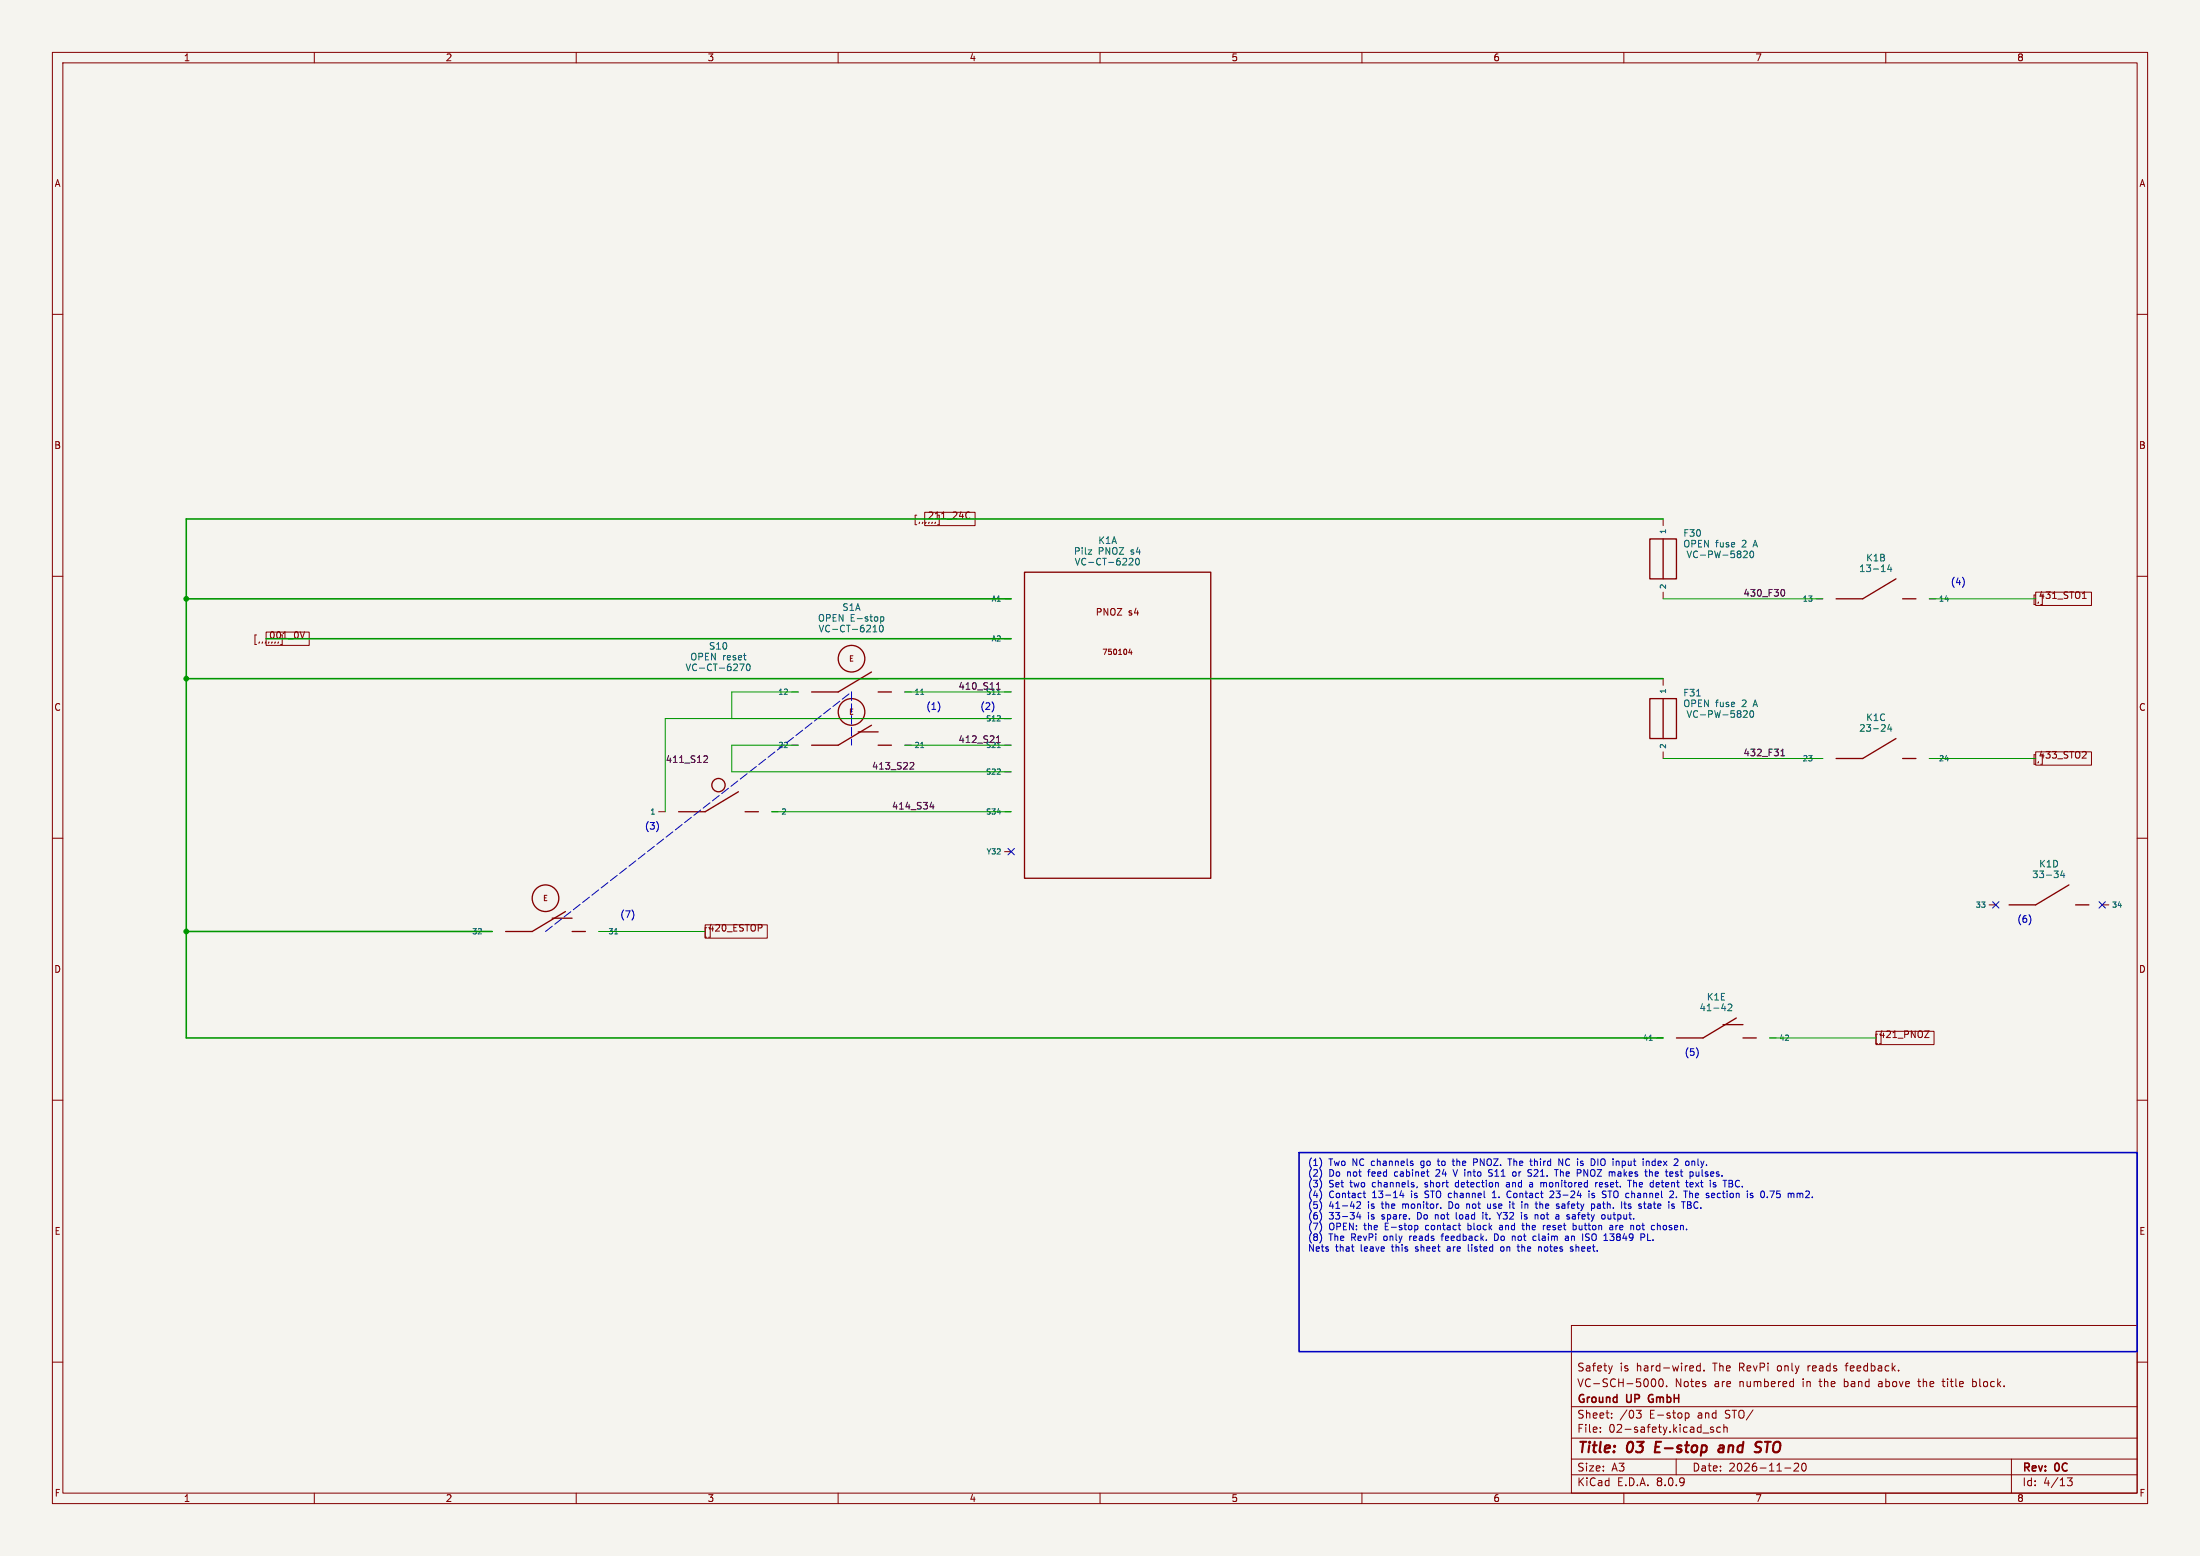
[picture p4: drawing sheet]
<svg xmlns="http://www.w3.org/2000/svg" width="420mm" height="297mm" viewBox="0 0 420 297" stroke-linecap="round" stroke-linejoin="round" font-family="sans-serif">
<path d="M0 0h420v297h-420z" fill="#f5f4ef" stroke="#f5f4ef" stroke-width=".19"/>
<g fill="none" stroke="#840000" stroke-width=".19">
<path d="M10 10h400v277h-400zM12 12h396v273h-396zM60 10v2M110 10v2M160 10v2M210 10v2M260 10v2M310 10v2M360 10v2M10 60h2M408 60h2M176.5 97.8h9.6v2.5h-9.6z"/>
<path d="M179.3 98.3v1.9h-.3M184.6 97.8h.5M185.1 98.9h-.5M317.5 99.1v1.2M10 110h2M191.8 114.3h1.2M317.5 113v1.3M346.7 114.3h1.3M368.3 114.3h1.3M388.6 113h10.7v2.6h-10.7zM389.9 113.6v1.8h-.3M397.5 114.2h.8"/>
<path d="M408 110h2M50.8 120.6h8.2v2.6h-8.2zM53.9 121.2v1.8h-.3M58.1 120.6l-.4 1.2M151.1 132.1h1.3M172.7 132.1h1.3M191.8 121.9h1.2M191.8 132.1h1.2M191.8 137.2h1.2M215.7 123.9l-.2 .7h.6M216 124.2v.7M317.5 129.5v1.3"/>
<path d="M10 160h2M125.7 154.9h1.3M147.3 154.9h1.3M151.1 142.2h1.3M172.7 142.2h1.3M191.8 154.9h1.2M191.8 142.2h1.2M191.8 147.3h1.2M317.5 143.5v1.3M346.7 144.8h1.3M368.3 144.8h1.3M388.6 143.5h10.7v2.6h-10.7z"/>
<path d="M389.9 144.1v1.8h-.3M398.1 143.5l.2 .2-.1 .3-.7 .7h.8M408 160h2M92.7 177.8h1.3M114.3 177.8h1.3M134.6 176.5h11.9v2.6h-11.9zM191.8 162.6h1.2M379.7 172.7h1.3M401.3 172.7h1.3M316.2 198.1h1.3M337.8 198.1h1.3M358.1 196.8h11.1v2.6h-11.1z"/>
<path d="M367.4 196.8h.9l-.9 1.2h.9M10 210h2M408 210h2M300 253h108v32h-108zM10 260h2M300 278.5h108M300 274.5h108M300 268.5h108M305.5 273.2v.2M305.5 272.5v.1M307.7 270.5v.2M307.7 269.8v.1"/>
<path d="M307.8 260.7l-.4 1M312.4 269.2h.9l-.5 .6 .4 .1 .1 .5-.3 .3h-.4M315.4 263.3l.2-.1a.8 .8 0 0 1 .5 .7 .8 .8 0 0 1-.5 .8l-.2-.1M316.8 263.3l.2-.1a.8 .8 0 0 1 .5 .7 .8 .8 0 0 1-.5 .8l-.2-.2-.1-.4zM318.2 264.5v.2M320 278.5v3M321.7 269.8l.5-.1 .2 .3-.1 .6h-.6M321.7 269.7v1.5M324.6 260.2v1.5M324.6 260.8l-.4-.1-.3 .3 .1 .6h.6M325.1 273.5h1.1M325.3 261.5v.2"/>
<path d="M327.1 272.5l-.4-.1-.2 .2 .1 .2 .5 .2v.3h-.6M328.4 272.5l-.4-.1-.3 .3 .2 .6h.5M329.1 272.5l.2-.1 .4 .1v.9M329.1 271.9v1.5M341.9 263.7l.5 .1M342.4 264.6l-.5 .1M342.4 263.2v1.5M342.5 279.4l.6-.1 .2 .1 .1 .3-1 1.1h1M344.1 279.4l.2-.1a.8 .8 0 0 1 .5 .7 .8 .8 0 0 1-.5 .8l-.2-.2-.2-.4zM352.2 260.7h.6M358.7 264.2v.4M366.1 263.7h.6"/>
<path d="M366.3 263.2v1.3l.2 .2M370.7 263.7h.6M370.9 263.2v1.3l.4 .2M376.6 264.6h.6M376.6 263.8h.6M376.6 263.2v1.5M384 278.5v6.5M408 260h2M60 285v2M110 285v2M160 285v2M210 285v2"/>
<path d="M260 285v2M300 281.5h108M310 285v2M340.7 280.2h1.2M360 285v2M394.7 282.1h.9l-.5 .6 .4 .1v.6l-.2 .2-.6-.1"/>
</g>
<path d="M316.2 275.2l-.3 2h1M328.3 276h.7M329.1 276.3l-.7 .1a.4 .4 0 0 0-.4 .4 .4 .4 0 0 0 .3 .4l.7-.1M335.6 275.2l.7 .1M335.8 276.3h.2a.46 .46 0 0 1-.1 .8" fill="none" stroke="#840000" stroke-width=".4"/>
<path d="M314.8 266.4l-.1 .4 .1 .7" fill="none" stroke="#840000" stroke-width=".3"/>
<g fill="none" stroke="#840000" stroke-width=".25">
<path d="M195.6 109.2h35.5v58.4h-35.5zM315 102.9h5v7.6h-5zM317.5 102.9v7.6M361.9 110.5l-6.3 3.8h-5.1M363.2 114.3h2.6M163.8 129.5h3.8M163.8 139.7h3.8M166.4 128.3l-6.4 3.8h-5.1M166.4 138.4l-6.4 3.8h-5.1M167.6 132.1h2.6M315 133.4h5v7.6h-5zM317.5 133.4v7.6"/>
<path d="M141 151.1l-6.4 3.8h-5.1M142.2 154.9h2.6M167.6 142.2h2.6M361.9 141l-6.3 3.8h-5.1M363.2 144.8h2.6M105.4 175.3h3.8M107.9 174l-6.3 3.8h-5.1M109.2 177.8h2.6M395 168.9l-6.4 3.8h-5.1M396.2 172.7h2.6M328.9 195.6h3.8M331.5 194.3l-6.4 3.8h-5.1"/>
<path d="M332.7 198.1h2.6"/>
<circle cx="162.6" cy="125.7" r="2.54"/>
<circle cx="162.6" cy="135.9" r="2.54"/>
<circle cx="137.2" cy="149.9" r="1.27"/>
<circle cx="104.1" cy="171.4" r="2.54"/>
</g>
<g fill="none" stroke="#006464" stroke-width=".19">
<path d="M156.4 119.3l.4 1.3 .4-1.3M156.5 117.5l.2-.2a.43 .43 0 0 1 .5 .4v.4a.42 .42 0 0 1-.4 .5 .42 .42 0 0 1-.4-.5zM157.8 118l.6-.1 .1-.2-.1-.3-.6-.1v1.3M158.4 119.5a.6 .6 0 0 0-.9 .4 .6 .6 0 0 0 .6 .7l.3-.1M159.1 117.9h.4M159.7 117.3h-.6v1.3h.6M160.9 117.3v1.3l-.7-1.3v1.3M161.2 119.5a.6 .6 0 0 0-.8 .4 .6 .6 0 0 0 .6 .7l.2-.1M161.6 119.3h.7M162 119.3v1.3M162.5 117.3v1.3h.6M162.5 117.9h.4"/>
<path d="M163.6 118.1h1M164.9 119.3l-.4 .1a.86 .86 0 0 0 0 1.2l.4-.1 .1-.4-.3-.3h-.2l-.2 .3M165.5 119.5l.4-.2 .3 .4-.8 .9h.8M165.6 117.8l-.3-.1-.1 .2v.2l.4 .1v.3h-.4M166.1 117.7h.5M166.2 117.3v1.1l.4 .2M166.7 119.7l.3-.4v1.3M167 117.8l.3-.1 .3 .3v.3l-.3 .3-.3-.1-.1-.2zM168 119.5l.2-.2a.68 .68 0 0 1 .4 .7 .68 .68 0 0 1-.4 .6l-.3-.5zM168.1 117.8l.4-.1 .2 .3-.1 .5h-.5M168.1 117.7v1.3M205.3 106.6l.4 1.2 .4-1.2"/>
<path d="M205.8 105.2l.2-.3v-.3l-.7-.1v1.3M206.6 104.5v.1M206.6 104.9v.9M206.6 107.7l.3 .1 .4-.1M207.2 104.5v1.1M207.7 104.9h.7l-.7 .9h.7M207.8 107.4h1M209.9 104.5v1.3M210.1 106.7a.6 .6 0 0 0-.8 .4 .6 .6 0 0 0 .6 .7l.2-.1M210.5 106.6h.7M210.5 104.6l.1 .3-.1 .2-.6 .1M210.9 106.6v1.2"/>
<path d="M211.6 107.4h1M211.9 104.5v1.3l-.8-1.3v1.3M212.6 104.6a.81 .81 0 0 0 .1 1.2 .43 .43 0 0 0 .5-.4l-.1-.8M213.7 104.5h.8l-.8 1.3h.8M213.8 106.6h-.4a.86 .86 0 0 0 0 1.2l.4-.1 .1-.4-.3-.2h-.2l-.2 .2M214.4 106.7l.4-.1 .3 .3-.8 .9h.8M215.6 106.7l.5-.1 .2 .3-.8 .9h.8M216.4 105l-.3-.1-.2 .2 .1 .2 .4 .1v.3h-.5M216.9 106.7l.2-.1a.68 .68 0 0 1 .4 .6 .68 .68 0 0 1-.4 .6l-.3-.4zM217.2 104.5l-.3 .9h.8M217.5 104.9v.9M321.8 103.2l-.2 .8"/>
<path d="M322.1 105.2l.4 1.2 .4-1.2M322.3 103.2l.1 .8M323 103.1v1.3M323.4 106.3l.3 .1 .4-.1M323.6 103.3l.1 .3-.1 .1-.6 .1M324.3 103.7h.4M324.6 106h1M324.9 103.1h-.6v1.3h.6M326.1 103.1v1.3l-.7-1.3v1.3M326.2 105.2v1.2M327.3 105.2l.3 1.2 .3-.9 .2 .9 .3-1.2M327.5 103.6h.5"/>
<path d="M328 103.1l-.3 .2v1.1M328.4 103.6l.1 .7 .3 .1 .2-.1M328.9 106h1M329 103.6v.8M330 103.6h-.3l-.2 .1 .1 .2 .4 .1v.3h-.5M330.5 104l.6-.1v-.3h-.4l-.2 .1 .1 .6h.5M331.1 105.2h-.6l-.1 .6 .2-.1h.4l.1 .2v.4l-.2 .1-.5-.1M331.9 105.7l-.3-.2 .3-.3h.2l.3 .2-.3 .3M331.9 105.7l-.3 .3 .1 .3 .2 .1h.3l.2-.2v-.2l-.3-.3M331.9 105.7h.2M332.6 103.3l.5-.2 .2 .4-.8 .9h.8M332.8 105.3l.5-.1 .3 .3-.8 .9h.8"/>
<path d="M334.2 105.2h.2a.68 .68 0 0 1 .4 .6 .68 .68 0 0 1-.4 .6 .84 .84 0 0 1-.2-1.2zM334.7 104.4l.4-1.3 .4 1.3M334.8 104h.6M360.7 107.8l-.3 .9h.8M361 108.3v.8M131 126.7l.4 1.3 .4-1.3M132.2 124.8l.1-.1a.43 .43 0 0 1 .6 .4v.4a.42 .42 0 0 1-.5 .5 .42 .42 0 0 1-.4-.5zM133 126.9a.6 .6 0 0 0-.9 .4 .6 .6 0 0 0 .6 .7l.3-.1M133.4 125.4l.6-.1 .1-.2v-.3l-.7-.1v1.3M133.5 127.5h1M134.7 125.3h.4M135.3 124.7h-.6v1.3h.6"/>
<path d="M135.8 126.9a.6 .6 0 0 0-.8 .4 .6 .6 0 0 0 .6 .7l.2-.1M136.2 126.7h.7M136.6 124.7v1.3l-.8-1.3v1.3M136.6 126.7v1.3M137.3 127.5h1M138.1 125.1v.9M138.5 125.1l-.4 .3M138.9 125.5l.6-.1-.1-.2-.4-.1-.1 .2v.6h.5M139.5 126.7l-.4 .1a.86 .86 0 0 0 0 1.2l.4-.1 .1-.4-.3-.3-.3 .1-.1 .2M140.1 126.9l.4-.2 .3 .4-.8 .9h.8M140.4 125.2l-.3-.1-.2 .2 .1 .2 .4 .1v.3h-.5M141 125.5l.6-.1-.1-.2-.3-.1-.2 .2v.6h.5"/>
<path d="M141.2 126.7h.9l-.6 1.3M141.9 125.1h.5M142.1 124.7v1.1l.3 .2M142.7 126.8l.1-.1a.68 .68 0 0 1 .4 .7 .68 .68 0 0 1-.4 .6 .84 .84 0 0 1-.1-1.2zM158.9 120.1h1M162.7 120.1h1M166.7 120.6h.7M175.8 132.5h.5M190.4 132.5h.6M321.8 133.7l-.2 .8M322.1 135.7l.4 1.2 .4-1.2M322.3 133.7l.1 .8"/>
<path d="M323 133.6v1.3M323.4 136.7l.3 .2 .4-.1M323.6 133.7l.1 .3-.1 .2-.6 .1M323.9 132.8h.7M324.3 134.2h.4M324.6 136.4h1M324.9 133.6h-.6v1.3h.6M326.1 133.6v1.3l-.7-1.3v1.3M326.2 135.7v1.2M327.3 135.7l.3 1.2 .3-.9 .2 .9 .3-1.2M327.5 134h.5M328 133.6l-.3 .2v1.1"/>
<path d="M328.4 134l.1 .8 .3 .1 .2-.1M328.9 136.4h1M329 134v.9M330 134.1l-.3-.1-.2 .2 .1 .2 .4 .1v.3h-.5M330.5 134.5l.6-.2v-.2l-.4-.1-.2 .2 .1 .6h.5M331.1 135.7h-.6l-.1 .6 .2-.2 .4 .1 .1 .2v.4l-.2 .1-.5-.1M331.9 136.2l-.3-.2 .3-.3h.2l.3 .2-.3 .3M331.9 136.2l-.3 .2 .1 .4 .2 .1h.3l.2-.2v-.3l-.3-.2M331.9 136.2h.2M332.6 133.7l.5-.1 .2 .4-.8 .9h.8M332.8 135.8l.5-.1 .3 .3-.8 .9h.8M334.2 135.7h.2a.68 .68 0 0 1 .4 .6 .68 .68 0 0 1-.4 .6 .84 .84 0 0 1-.2-1.2z"/>
<path d="M334.7 134.9l.4-1.3 .4 1.3M334.8 134.5h.6M360.7 138.3l-.3 .9h.8M361 138.7v.9M175.8 142.7h.5M190.4 142.7h.6M117.3 178.3h.6M393.7 166.2l-.3 .9h.8M394 166.7v.8M314.8 198.6h.6M328.7 192.5h.8M329.9 191.8l.5-.1 .2 .3-.8 .9h.8"/>
</g>
<path d="M340.2 112.6l.1-.1a.68 .68 0 0 1 .4 .7 .68 .68 0 0 1-.4 .6l-.1-.1M190.2 131.6h.8M190.2 130.7l.4-.4v1.3M134.5 144.3h.5l.1 .3-.8 .9h.8M173.9 145.5l.4 .1 .2 .3-.8 .9h.8M177.8 153.1l-.3 .9h.8M178.1 153.6v.8M190.2 140.8l.4-.3v1.2M190.2 141.7h.8M340 144.3h.7M340 143.4l.3-.4v1.3" fill="none" stroke="#0f0f0f" stroke-width=".19"/>
<g fill="none" stroke="#0000c2" stroke-width=".19">
<path d="M374.9 110.7v.9M179.4 134.5v.8M189.7 134.5v.8M125.6 157.4v.8M120.9 174.2v.9M387.6 175.1v.9M324.1 200.5v.9M252.2 221.6v.8M252.2 223.6v.9M252.2 225.7v.8M252.2 227.7v.8M252.2 229.7v.9"/>
<path d="M252.2 231.8v.8M252.2 233.8v.9M252.2 235.9v.8M259.3 231.4l-.3 .9h.8M259.6 231.8v.9M259.7 229.6v.3l-.7 .8h.7M260.2 227.8h.5M260.4 227.3v1.1l.3 .2M267.5 227.3l-.3 .9h.8M267.8 227.8v.8M269.6 222l.2 .2-.2 .3M269.6 221.6l.1 .1"/>
<path d="M270.2 233.9l.4 .1 .1 .1-.1 .5-.4 .1M270.6 226.5l-.2 .2M274 231.8v.9M274.2 231.8l-.2 .2M274.3 223.2l-.1 .1M274.4 221.6h.5M274.6 221.2v1.2M274.8 223.8l-.7 .7h.8M275 230.5v.2M275.1 235.9h.5M275.3 235.7v1.1M276.4 238h-.1"/>
<path d="M276.4 238.3l-.2 .2 .2 .3M276.6 229.4v1.3h.3M277.2 221.6h.5M277.4 221.2v1.1l.3 .2M277.4 223.2l.4 1.3M277.9 225.8l-.1 .2 .1 .5M278 231.4v1.1l.2 .2M280.2 233.5v1.2M280.2 234.7h.2M280.3 237.6v1l.2 .2M280.4 229.8l-.4 .1M280.4 233.9l-.2 .1"/>
<path d="M281.9 221.3l-.6-.1v1.3M281.9 221.8l-.6 .1M283.1 231.8v.9M283.5 231.8h.5M284 229.8l.1 .8 .3 .1 .1-.2M284.2 223.5l.1 .3 .6 .4-.2 .3h-.5M284.9 228.6h.7M285.1 227.5l-.2 .2M285.3 227.3v1.3M285.8 231.4l.4 .7M285.8 235.6l-.5-.1v1.3l.5-.1M286.2 232.1v.6"/>
<path d="M286.7 231.4l-.5 .7M286.7 233.9l-.4 .1M286.7 234.3h-.3l-.2 .1 .1 .3h.4M287 238h-.3l-.2 .2v.5l.2 .1h.3M287.7 228.1l.1 .3 .4 .2M287.9 221.2h.7M287.9 227.4l-.2 .5M288 225.7l-.4 .1M288 226.1h-.3l-.1 .2v.2l.4 .1M288.2 229.4v.1M288.2 221.2v1.3M288.6 229.8h.5"/>
<path d="M288.8 223.8l.4-.1 .2 .2-.1 .6h-.3l-.2-.1M288.8 229.4v1.1l.2 .2M288.9 235.9l.4 .2M289.6 238h.5M289.8 237.6v1M290 238.8h.1M290.5 233.9h.5M290.7 233.5v1.1l.3 .1M291 232.6h.5M291.1 229.8v.9M291.5 229.8l-.4 .1M291.5 231.9l-.3-.1-.2 .2 .1 .2 .4 .1"/>
<path d="M292 225.8h.5M292.6 226l-.4 .1-.2 .2 .2 .3 .4-.1M292.8 236h.4M292.8 236.7h.4M292.9 221.2v1.3M293.1 221.6l-.2 .1M293.5 223.8l-.7 .7h.8M293.9 238l.4 .2v.6M294 229.4v1.3M294.2 232v.6M294.3 229.8l-.3 .1M294.5 225.7l.2 .2"/>
<path d="M294.7 225.9v.7M294.9 225.7l-.2 .2M295 233.9l-.3 .1M295.4 234v.7M296 234.2l-.6 .1M296.6 227.7l-.8 .9h.8M297.6 221.2l.7 1.3v-1.3M297.9 223.2v1.3M298.3 223.7l-.4 .1M298.6 229.8l-.4 .1M298.6 230.2h-.3l-.2 .1 .1 .3 .4 .1M298.9 236h.5v.8"/>
<path d="M299.4 236.2l-.4 .1-.2 .2 .2 .3 .4-.1M300 238h.3M300 238.4l.3 .1v.1l-.4 .2M300.7 233.9l-.4 .1M300.7 232.6l-.4 .1M300.7 232.2h-.4M300.9 234v.6l-.2 .1h-.4M300.9 237.6v1.2M300.9 238v.1M302.1 235.5v1.3M302.4 224.5v-1.3l.7 1.3M302.7 236l.6 .3"/>
<path d="M303.3 227.8v.8M303.3 236.7l-.1 .1-.5-.1M303.9 228.5h.5M304.3 229.9l.1 .1-.1 .6M304.4 227.8h-.3l-.2 .1v.2l.5 .1M304.6 225.7v.9M305 225.7l-.4 .3M305 229.9h.5M305 221.2v1.3M305.4 230.2h-.3l-.2 .1 .1 .3 .4 .1M305.8 225.7l-.5 .2 .1 .6 .4 .1M305.9 226l-.6 .1"/>
<path d="M306.5 228.1v.4M307 231.8v.8l.3 .1 .2-.1M307.3 235.5h.8M307.3 236.7l.6 .1M307.7 233.9l-.4 .1M307.9 234.2l-.4 .1-.2 .1 .2 .3h.4M307.9 234.1v.6M309 224l-.2 .2 .2 .3M310 229.8h.5M310.2 230.6l.3 .1M311.1 225.3v1.3M311.3 229.9l-.3-.1-.2 .2 .6 .4"/>
<path d="M311.4 230.5l-.2 .2-.4-.1M311.9 225.3v1.3M312.1 225.7l-.2 .1M312.5 234l-.1 .5 .3 .2M314 235.8l-.1 .3-.6 .1M314.5 221.6l.3 .2v.7M314.5 235.5v1.3h.6M315 229.8l-.3 .1M315.1 223.7l.3 .2v.6M315.1 230.2h-.3l-.2 .1 .1 .3 .4 .1M315.9 221.6l-.4 .1-.1 .2v.5l.5 .1M316 223.7v.8"/>
<path d="M316.4 233.5v1.2M316.6 224l-.6 .1M316.6 225.7l-.4 .2v.6l.4 .1M316.8 226l-.6 .1M316.9 234l-.3-.1-.2 .1M319.5 227.6l-.1 .3-.7 .7h.8M319.9 224.5h.3M320 228.5v.1M320.2 223.7l-.3 .2v.1l.3 .1M322.6 226.1l.6-.1v-.2l-.4-.1-.2 .2 .1 .6h.5M322.8 227.8l.3 .1v.7M323.5 229.6l-.1 .3 .1 .6"/>
<path d="M324.3 223.7v.8M324.3 224.4l-.2 .1M324.9 223.2l.1 1.3M327.4 226.1l.2 .2-.2 .3M330.5 225.9l.3 .2-.1 .3-.1 .2M334.3 227.8h.3M334.3 228.2h.3l.1 .2-.5 .2M337.9 227.3h.8l-.5 1.3M343.1 227.9l.3-.1 .2 .1M343.1 227.8v.8M343.6 227.9v.7M344 227.8l-.4 .1"/>
</g>
<path d="M248 220h160v38h-160z" fill="none" stroke="#0000c2" stroke-width=".3"/>
<path d="M162.6 132.1v10.1M104.1 177.8l58.5-45.7" fill="none" stroke="#0000c2" stroke-width=".19" stroke-dasharray="1.6 .6"/>
<path d="M317.5 114.3h30.5M368.3 114.3h20.3M152.4 132.1h-12.7v5.1M172.7 132.1h20.3M193 137.2h-66v17.7M147.3 154.9h45.7M152.4 142.2h-12.7v5.1h53.3M172.7 142.2h20.3M317.5 144.8h30.5M368.3 144.8h20.3M114.3 177.8h20.3M337.8 198.1h20.3" fill="none" stroke="#009600" stroke-width=".19"/>
<path d="M317.5 99.1h-281.9v99h281.9M35.6 114.3h157.4M35.6 129.5h281.9M50.8 121.9h142.2M35.6 177.8h58.4" fill="none" stroke="#009600" stroke-width=".3"/>
<path d="M192.4 162l1.2 1.2M193.6 162l-1.2 1.2M380.4 172.1l1.2 1.2M381.6 172.1l-1.2 1.2M400.7 172.1l1.2 1.2M401.9 172.1l-1.2 1.2" fill="none" stroke="#000084" stroke-width=".19"/>
<g fill="#009600" stroke="#009600" stroke-width=".19">
<circle cx="35.6" cy="114.3" r=".46"/>
<circle cx="35.6" cy="129.5" r=".46"/>
<circle cx="35.6" cy="177.8" r=".46"/>
</g>
<g font-size="2.8" fill="#840000">
<text x="301" y="277.9">Title:</text>
<text x="310.6" y="277.9">03</text>
<text x="316.8" y="277.9">E-stop</text>
<text x="329.8" y="277.9">and</text>
<text x="337.5" y="277.9">STO</text>
</g>
<g font-size="2.1" fill="#840000">
<text x="301" y="262">Safety</text>
<text x="309.2" y="262">is</text>
<text x="312.4" y="262">hard-wired.</text>
<text x="327.2" y="262">The</text>
<text x="332.3" y="262">RevPi</text>
<text x="339.7" y="262">only</text>
<text x="345.6" y="262">reads</text>
<text x="353.1" y="262">feedback.</text>
<text x="301" y="268.2">Ground</text>
<text x="301" y="265">VC-SCH-5000.</text>
<text x="310.6" y="268.2">UP</text>
<text x="315.4" y="268.2">GmbH</text>
<text x="319.7" y="265">Notes</text>
<text x="327.3" y="265">are</text>
<text x="332.2" y="265">numbered</text>
<text x="344.4" y="265">in</text>
<text x="347.8" y="265">the</text>
<text x="352.6" y="265">band</text>
<text x="359.3" y="265">above</text>
<text x="367.1" y="265">the</text>
<text x="371.9" y="265">title</text>
<text x="377.7" y="265">block.</text>
<text x="301" y="273.7">File:</text>
<text x="301" y="271">Sheet:</text>
<text x="307.1" y="273.7">02-safety.kicad_sch</text>
<text x="309.2" y="271">/03</text>
<text x="314.9" y="271">E-stop</text>
<text x="324.2" y="271">and</text>
<text x="329.6" y="271">STO/</text>
<text x="301" y="281.1">Size:</text>
<text x="307.6" y="281.1">A3</text>
<text x="323" y="281.1">Date:</text>
<text x="330" y="281.1">2026-11-20</text>
<text x="386" y="281.3">Rev:</text>
<text x="392.4" y="281.3">0C</text>
<text x="301" y="283.9">KiCad</text>
<text x="308.7" y="283.9">E.D.A.</text>
<text x="316.3" y="283.9">8.0.9</text>
<text x="386" y="283.9">Id:</text>
<text x="390.1" y="283.9">4/13</text>
</g>
<g font-size="1.8" fill="#840000">
<text x="35" y="11.9">1</text>
<text x="85" y="11.9">2</text>
<text x="135" y="11.9">3</text>
<text x="185" y="11.9">4</text>
<text x="235" y="11.9">5</text>
<text x="285" y="11.9">6</text>
<text x="335" y="11.9">7</text>
<text x="385" y="11.9">8</text>
<text x="10.3" y="35.9">A</text>
<text x="408.3" y="35.9">A</text>
<text x="10.3" y="85.9">B</text>
<text x="408.2" y="85.9">B</text>
<text x="174.2" y="100">[,,,,,,]</text>
<text x="177" y="99.2">211_24C</text>
<text x="209.1" y="117.7">PNOZ</text>
<text x="215.4" y="117.7">s4</text>
<text x="387.8" y="115.3">[,]</text>
<text x="389.1" y="114.4">431_STO1</text>
<text x="48.2" y="122.9">[,,,,,,,]</text>
<text x="51.3" y="122">001_0V</text>
<text x="10.3" y="135.9">C</text>
<text x="408.2" y="135.9">C</text>
<text x="387.8" y="145.7">[,]</text>
<text x="389.1" y="144.9">433_STO2</text>
<text x="134.1" y="178.8">[]</text>
<text x="135.1" y="177.9">420_ESTOP</text>
<text x="10.3" y="185.9">D</text>
<text x="408.2" y="185.9">D</text>
<text x="357.7" y="199.1">[]</text>
<text x="358.6" y="198.2">421_PNOZ</text>
<text x="10.3" y="235.9">E</text>
<text x="408.3" y="235.9">E</text>
<text x="10.3" y="285.9">F</text>
<text x="35" y="286.9">1</text>
<text x="85" y="286.9">2</text>
<text x="135" y="286.9">3</text>
<text x="185" y="286.9">4</text>
<text x="235" y="286.9">5</text>
<text x="285" y="286.9">6</text>
<text x="335" y="286.9">7</text>
<text x="385" y="286.9">8</text>
<text x="408.3" y="285.9">F</text>
</g>
<g font-size="1.8" fill="#006464">
<text x="202.8" y="107.1">PNOZ</text>
<text x="209.6" y="104">K1A</text>
<text x="320.4" y="105.7">fuse</text>
<text x="321.2" y="102.6">F30</text>
<text x="325.6" y="105.7">2</text>
<text x="356.2" y="107.3">K1B</text>
<text x="354.8" y="109.4">13-14</text>
<text x="160.7" y="116.8">S1A</text>
<text x="135.2" y="124.2">S10</text>
<text x="320.4" y="136.2">fuse</text>
<text x="321.2" y="133.1">F31</text>
<text x="325.6" y="136.2">2</text>
<text x="356.2" y="137.8">K1C</text>
<text x="354.8" y="139.9">23-24</text>
<text x="387.9" y="167.8">33-34</text>
<text x="389.2" y="165.8">K1D</text>
<text x="325.7" y="191.2">K1E</text>
<text x="324.4" y="193.2">41-42</text>
</g>
<g font-size="1.8" fill="#0f0f0f">
<text x="332.7" y="114">430_F30</text>
<text x="182.9" y="131.7">410_S11</text>
<text x="182.9" y="141.9">412_S21</text>
<text x="127" y="145.7">411_S12</text>
<text x="166.4" y="147">413_S22</text>
<text x="332.7" y="144.4">432_F31</text>
<text x="170.2" y="154.6">414_S34</text>
</g>
<g font-size="1.8" fill="#0000c2">
<text x="372.3" y="111.9">(4)</text>
<text x="176.7" y="135.7">(1)</text>
<text x="187" y="135.7">(2)</text>
<text x="123" y="158.6">(3)</text>
<text x="118.3" y="175.4">(7)</text>
<text x="385" y="176.3">(6)</text>
<text x="321.5" y="201.7">(5)</text>
<text x="249.6" y="222.9">(1)</text>
<text x="249.6" y="224.9">(2)</text>
<text x="249.6" y="227">(3)</text>
<text x="253.7" y="222.9">Two</text>
<text x="253.7" y="224.9">Do</text>
<text x="253.7" y="227">Set</text>
<text x="257.3" y="224.9">not</text>
<text x="257.9" y="227">two</text>
<text x="258.3" y="222.9">NC channels</text>
<text x="261.5" y="224.9">feed</text>
<text x="262.2" y="227">channels,</text>
<text x="266.7" y="224.9">cabinet</text>
<text x="271.7" y="222.9">go</text>
<text x="272.5" y="227">short</text>
<text x="274.8" y="224.9">24</text>
<text x="275.2" y="222.9">to</text>
<text x="278.2" y="222.9">the</text>
<text x="278.4" y="224.9">V into</text>
<text x="278.5" y="227">detection</text>
<text x="282.3" y="222.9">PNOZ.</text>
<text x="285.5" y="224.9">S11</text>
<text x="288.4" y="227">and</text>
<text x="289.3" y="222.9">The</text>
<text x="290.3" y="224.9">or</text>
<text x="293.1" y="227">a</text>
<text x="293.4" y="224.9">S21.</text>
<text x="293.6" y="222.9">third</text>
<text x="295.4" y="227">monitored</text>
<text x="298.8" y="224.9">The</text>
<text x="299.2" y="222.9">NC is</text>
<text x="303.1" y="224.9">PNOZ</text>
<text x="305.8" y="222.9">DIO input</text>
<text x="306" y="227">reset.</text>
<text x="309.5" y="224.9">makes</text>
<text x="312.5" y="227">The</text>
<text x="316.1" y="222.9">index</text>
<text x="316.6" y="224.9">the</text>
<text x="316.9" y="227">detent</text>
<text x="320.7" y="224.9">test</text>
<text x="322.3" y="222.9">2</text>
<text x="324" y="227">text</text>
<text x="324.7" y="222.9">only.</text>
<text x="325.5" y="224.9">pulses.</text>
<text x="328.7" y="227">is</text>
<text x="331.5" y="227">TBC.</text>
<text x="249.6" y="229">(4)</text>
<text x="249.6" y="231.1">(5)</text>
<text x="249.6" y="233.1">(6)</text>
<text x="253.7" y="229">Contact</text>
<text x="253.7" y="231.1">41-42</text>
<text x="253.7" y="233.1">33-34</text>
<text x="261.3" y="231.1">is</text>
<text x="261.3" y="233.1">is</text>
<text x="262.1" y="229">13-14</text>
<text x="264.1" y="231.1">the</text>
<text x="264.1" y="233.1">spare.</text>
<text x="268.2" y="231.1">monitor.</text>
<text x="269.7" y="229">is</text>
<text x="271" y="233.1">Do</text>
<text x="272.5" y="229">STO channel</text>
<text x="274.6" y="233.1">not</text>
<text x="277.2" y="231.1">Do</text>
<text x="278.8" y="233.1">load</text>
<text x="280.8" y="231.1">not</text>
<text x="284.1" y="233.1">it.</text>
<text x="285" y="231.1">use</text>
<text x="285.8" y="229">1.</text>
<text x="287.2" y="233.1">Y32</text>
<text x="288.8" y="229">Contact</text>
<text x="289.4" y="231.1">it</text>
<text x="291.9" y="233.1">is</text>
<text x="291.9" y="231.1">in</text>
<text x="294.7" y="233.1">not</text>
<text x="294.9" y="231.1">the</text>
<text x="297.2" y="229">23-24</text>
<text x="298.9" y="233.1">a</text>
<text x="299" y="231.1">safety</text>
<text x="301.2" y="233.1">safety</text>
<text x="304.8" y="229">is</text>
<text x="305.9" y="231.1">path.</text>
<text x="307.6" y="229">STO channel</text>
<text x="308.1" y="233.1">output.</text>
<text x="311.8" y="231.1">Its</text>
<text x="315.3" y="231.1">state</text>
<text x="320.9" y="229">2.</text>
<text x="321.2" y="231.1">is</text>
<text x="323.8" y="229">The</text>
<text x="324" y="231.1">TBC.</text>
<text x="328.2" y="229">section</text>
<text x="336.2" y="229">is</text>
<text x="339" y="229">0.75</text>
<text x="344.4" y="229">mm2.</text>
<text x="249.6" y="235.1">(7)</text>
<text x="249.6" y="237.2">(8)</text>
<text x="249.6" y="239.2">Nets</text>
<text x="253.7" y="235.1">OPEN:</text>
<text x="253.7" y="237.2">The</text>
<text x="254.9" y="239.2">that</text>
<text x="258" y="237.2">RevPi</text>
<text x="259.9" y="239.2">leave</text>
<text x="260.5" y="235.1">the</text>
<text x="264.4" y="237.2">only</text>
<text x="264.7" y="235.1">E-stop</text>
<text x="266" y="239.2">this</text>
<text x="269.5" y="237.2">reads</text>
<text x="270.7" y="239.2">sheet</text>
<text x="272.6" y="235.1">contact</text>
<text x="275.9" y="237.2">feedback.</text>
<text x="276.9" y="239.2">are</text>
<text x="280.9" y="235.1">block</text>
<text x="281.1" y="239.2">listed</text>
<text x="286.1" y="237.2">Do</text>
<text x="287.1" y="235.1">and</text>
<text x="287.5" y="239.2">on</text>
<text x="289.7" y="237.2">not</text>
<text x="291" y="239.2">the</text>
<text x="291.7" y="235.1">the</text>
<text x="293.9" y="237.2">claim</text>
<text x="295.2" y="239.2">notes</text>
<text x="295.9" y="235.1">reset</text>
<text x="300.3" y="237.2">an</text>
<text x="301.5" y="239.2">sheet.</text>
<text x="301.7" y="235.1">button</text>
<text x="303.8" y="237.2">ISO</text>
<text x="308.1" y="237.2">13849</text>
<text x="309" y="235.1">are</text>
<text x="313.2" y="235.1">not</text>
<text x="315.3" y="237.2">PL.</text>
<text x="317.4" y="235.1">chosen.</text>
</g>
<g font-size="1.4" fill="#006464">
<text x="318.2" y="102.1" transform="rotate(-90 318.2 102.1)">1</text>
<text x="318.2" y="112.5" transform="rotate(-90 318.2 112.5)">2</text>
<text x="189.2" y="115">A1</text>
<text x="344" y="115">13</text>
<text x="370.1" y="115">14</text>
<text x="189.2" y="122.7">A2</text>
<text x="148.4" y="132.8">12</text>
<text x="174.5" y="132.8">11</text>
<text x="188.1" y="137.9">S12</text>
<text x="318.2" y="132.5" transform="rotate(-90 318.2 132.5)">1</text>
<text x="148.4" y="143">22</text>
<text x="174.5" y="143">21</text>
<text x="318.2" y="143" transform="rotate(-90 318.2 143)">2</text>
<text x="188.1" y="148.1">S22</text>
<text x="344" y="145.5">23</text>
<text x="370.1" y="145.5">24</text>
<text x="124" y="155.7">1</text>
<text x="149.1" y="155.7">2</text>
<text x="188.1" y="155.7">S34</text>
<text x="188.2" y="163.3">Y32</text>
<text x="377" y="173.5">33</text>
<text x="403.1" y="173.5">34</text>
<text x="90" y="178.5">32</text>
<text x="116.1" y="178.5">31</text>
<text x="313.5" y="198.9">41</text>
<text x="339.6" y="198.9">42</text>
</g>
<g font-size="1.4" fill="#840000">
<text x="210.4" y="125.2">750104</text>
<text x="162" y="126.4">E</text>
<text x="162" y="136.6">E</text>
<text x="103.6" y="172.1">E</text>
</g>
<g font-size="1.4" fill="#0f0f0f">
<text x="188.1" y="132.8">S11</text>
<text x="188.1" y="143">S21</text>
</g>
</svg>
